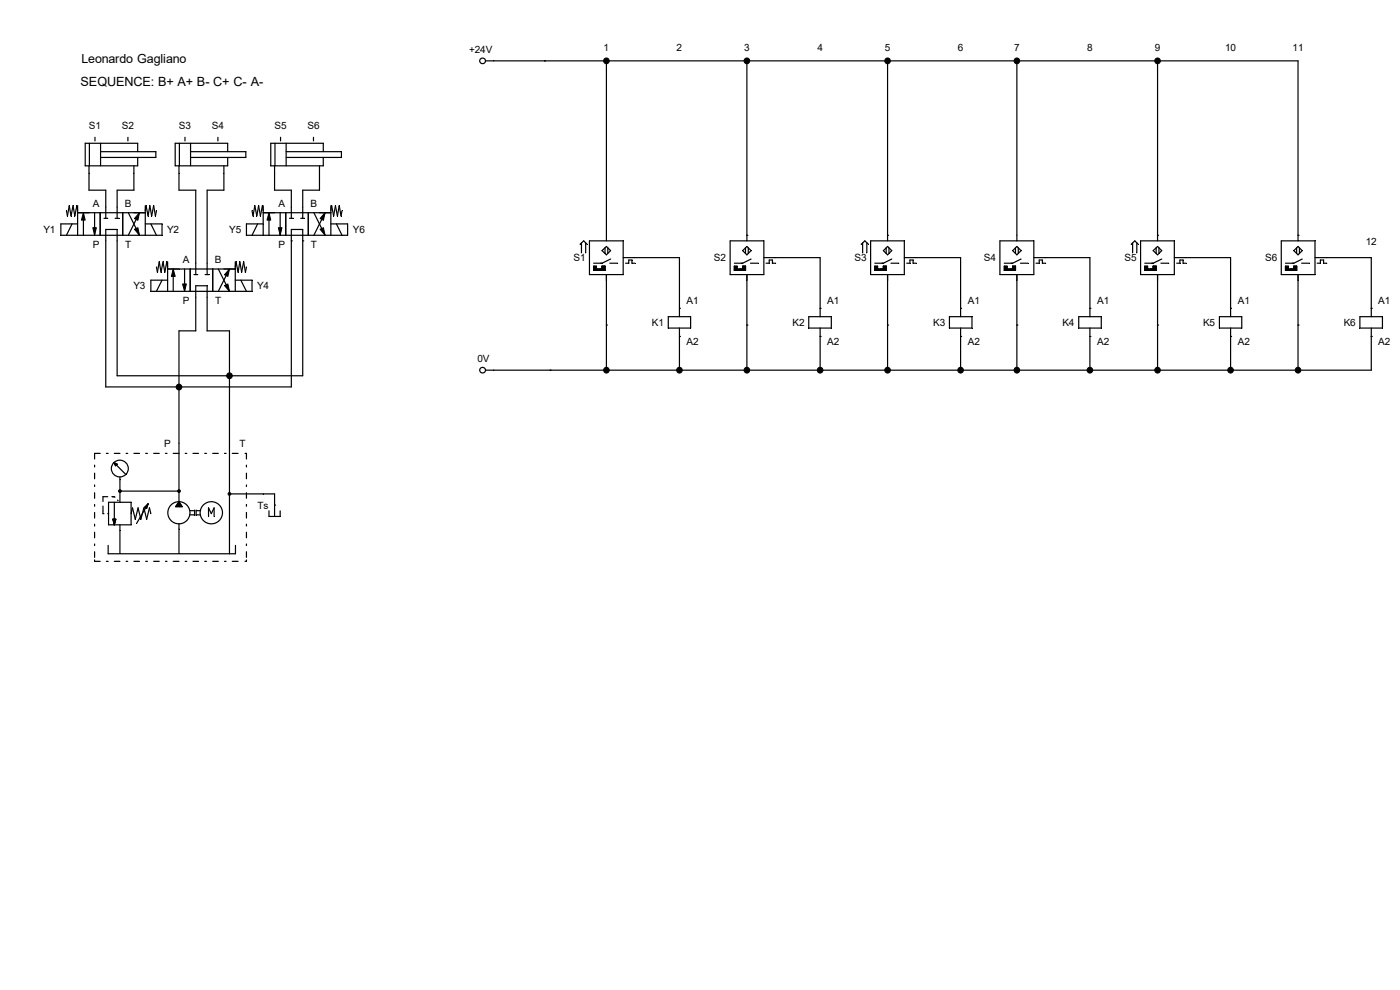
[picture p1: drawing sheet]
<svg xmlns="http://www.w3.org/2000/svg" width="297mm" height="210mm" viewBox="0 0 297 210" stroke-linecap="round" stroke-linejoin="round" font-family="sans-serif">
<g fill="none" stroke="#000" stroke-width=".25">
<path d="M104.8 12.9h170.6v37M115.5 12.9h.1M128.7 12.9h.1M128.7 12.9v37M158.5 12.9h.1M158.5 12.9v37M188.3 12.9h.1M188.3 12.9v37M215.7 12.9h.1M215.7 12.9v37M245.6 12.9h.1M245.6 12.9v37"/>
<path d="M18.9 35.2v5.1h3.5v3.6M19 30.4v4.8M20.2 29.1v.8M21.3 32.2h11.8v1.2h-11.8M21.3 30.4v4.8M28.4 35.2v5.1h-3.6v3.6M29.2 32.2v-1.8h-11.1v4.8h11.1v-1.8M38 36.7v3.6h3.5v15.5M47.5 36.7v3.6h-3.6v15.5M58.3 36.7v3.6h3.5v3.6M67.8 36.7v3.6h-3.6v3.6M22.4 51.1v31h39.4v-31"/>
<path d="M24.8 51.1v28.6h39.4v-28.6M61.8 51.1h.1M64.2 51.1h.1M128.7 59.4v19.1M134.6 54.7h9.5v10.7M158.5 49.9h.1M158.5 59.4v19.1M164.4 54.7h9.6v10.7M188.3 49.9h.1M188.3 59.4v19.1M194.3 54.7h9.5v10.7M215.7 59.4v19.1"/>
<path d="M221.7 54.7h9.5v10.7M245.6 49.9h.1M245.6 59.4v19.1M251.5 54.7h9.6v10.7M275.4 49.9h.1M275.4 59.4v19.1M281.3 54.7h9.6v10.7M41.5 63v7.2h-3.5v36.2M43.9 63v7.2h4.8v47.3M48.7 79.7h.1M116.7 78.5h.1M128.7 69h.1"/>
<path d="M128.7 78.5h.1M144.1 65.4h.1M144.1 71.4h.1M144.1 78.5h.1M144.1 71.4v7.1M158.5 69h.1M174 65.4h.1M174 71.4h.1M174 78.5h.1M174 71.4v7.1M188.3 69h.1M203.8 65.4h.1"/>
<path d="M203.8 71.4h.1M203.8 78.5h.1M203.8 71.4v7.1M215.7 69h.1M215.7 78.5h.1M231.2 65.4h.1M231.2 71.4h.1M231.2 78.5h.1M231.2 71.4v7.1M245.6 69h.1M261.1 65.4h.1M261.1 71.4h.1"/>
<path d="M261.1 78.5h.1M261.1 71.4v7.1M275.4 69h.1M290.9 65.4h.1M290.9 71.4h.1M290.9 71.4v7.1h-186.1M20.1 98.7v.4M21.3 96.2h-1.2v1.2M22.6 96.2h.3M24.2 98.1l2.5 2.6M24.2 98.1l.6 .4-.3 .3zM24.3 96.2h1.1"/>
<path d="M26.8 96.2h.3M28.4 96.2h1.2M30.9 96.2h.4M32.6 96.2h1.2M35.1 96.2h.3M36.7 96.2h1.3M38 82.1h.1M39.3 96.2h.3M40.9 96.2h1.2M43.4 96.2h.4M45.1 96.2h1.2M47.6 96.2h.4"/>
<path d="M49.3 96.2h1.2M52 96.2h.3v1.2M52.3 98.7v.4M20.1 118.8v.3h1.2M20.1 100.4v1.2M20.1 102.9v.3M20.1 104.5v1.2M20.1 107v.4M20.1 108.7v1.2M20.1 111.2v.4M20.1 112.9v1.2M20.1 115.4v.3"/>
<path d="M20.1 117.1v1.1M21.8 107.4v1M21.8 108.5v.5h.3M22.6 119.1h.3M22.9 105.4h-1.1v1M22.9 109h.1M22.9 115.7v1.8h27.1v-1.8M23 106.6h4.8v4.7h-4.8zM23.7 105.4l.7 .1M24 110.2h.6l-.3 1.1zM24.3 119.1h1.1M24.3 106.6v4.7"/>
<path d="M24.9 106.1l.2 .1M25.4 101.2v5.4M25.4 111.3v6.1M25.4 104.2h12.6M26.8 119.1h.3M27.8 109l.3-1.3 .6 2.5 .6-2.5 .6 2.5 .6-2.5 .6 2.5 .6-2.5 .3 1.3M28.4 119.1h1.2M30.7 107.6l.7-.7-.3 .9zM30.9 119.1h.4M31.4 106.9l-2.4 4.1M32.6 119.1h1.2M35.1 119.1h.3"/>
<path d="M36.7 119.1h1.3M38 111.1v6.3M38 106.4l.7 1.1h-1.4zM39.3 119.1h.3M40.3 109.2h1M40.3 108.3h1M40.9 119.1h1.2M41.3 108.2v1.1M41.6 109.2h.9M41.6 108.3h.9M41.6 108.2v1.1M43.4 119.1h.4"/>
<path d="M44.2 109.6v-1.9l.6 1.3 .6-1.3v1.9M45.1 119.1h1.2M47.6 119.1h.4M48.7 104.8h9.6v4.8M49.3 119.1h1.2M52.3 118.8v.3h-.3M52.3 100.4v1.2M52.3 102.9v.3M52.3 104.5v1.2M52.3 107v.4M52.3 108.7v1.2M52.3 111.2v.4"/>
<path d="M52.3 112.9v1.2M52.3 115.4v.3M52.3 117.1v1.1M57.1 108.4v1.2h2.3v-1.2M58.3 107.1h.1"/>
<circle cx="25.4" cy="99.4" r="1.79"/>
<circle cx="38" cy="108.8" r="2.35"/>
<circle cx="44.8" cy="108.8" r="2.36"/>
</g>
<g fill="#000" stroke="#000" stroke-width=".21">
<path d="M24.2 98.1l.5 .5-.2 .2zM24.2 98.1l.6 .4-.1 .1zM24 110.2h.6l-.3 1.1zM31.4 106.9l-.3 .9-.2-.1zM30.7 107.6l.7-.7-.5 .8zM38 106.4l.7 1.1h-1.4z"/>
<circle cx="25.4" cy="104.2" r=".3"/>
<circle cx="38" cy="104.2" r=".3"/>
<circle cx="48.7" cy="104.8" r=".3"/>
</g>
<path d="M18.9 25.5h2.5v2.4h-2.5z" fill="#fff"/>
<path d="M27.1 29.1v.8" fill="none" stroke="#000" stroke-width=".25"/>
<path d="M25.9 25.5h2.5v2.4h-2.5z" fill="#fff"/>
<g fill="none" stroke="#000" stroke-width=".25">
<path d="M38 35.2v1.5M38.1 30.4v4.8M40.4 32.2h11.8v1.2h-11.8M40.4 30.4v4.8M47.5 35.2v1.5M48.3 32.2v-1.8h-11.1v4.8h11.1v-1.8M58.3 35.2v1.5M58.3 30.4v4.8M59.5 29.1v.8M60.7 32.2h11.7v1.2h-11.7M60.7 30.4v4.8M67.8 35.2v1.5"/>
<path d="M68.6 32.2v-1.8h-11.2v4.8h11.2v-1.8"/>
</g>
<path d="M58.3 25.5h2.5v2.4h-2.5z" fill="#fff"/>
<path d="M66.5 29.1v.8" fill="none" stroke="#000" stroke-width=".25"/>
<g fill="#fff">
<path d="M65.2 25.5h2.6v2.4h-2.6z"/>
<path d="M99.5 9.3h4.9v2.4h-4.9z"/>
</g>
<g fill="none" stroke="#000" stroke-width=".25">
<path d="M103 12.9h1.8"/>
<circle cx="102.4" cy="12.9" r=".61"/>
</g>
<path d="M100.1 75h3.7v2.3h-3.7z" fill="#fff"/>
<g fill="none" stroke="#000" stroke-width=".25">
<path d="M39.2 29.1v.8M14.1 44.7l.2 1.1 .4-2.2 .4 2.2 .4-2.2 .4 2.2 .4-2.2 .2 1.1M15.3 47.5l-1.2 2.4M16.5 43.6v6.3M16.5 45.1h14.3M16.5 47.5h-3.6v2.4h21.5v-2.4h-3.6M17.7 45.1v4.8M20.1 45.1v4.8M21.3 45.1v4.8M22.1 46.3h.8M22.4 51.1v-2.4h2.4v2.4M22.4 43.9v2.4"/>
<path d="M24.4 46.3h.8M24.8 43.9v2.4M26 45.1v4.8M27.2 45.1l2.4 4.8M29.6 45.1l-2.4 4.8M30.8 43.6v6.3M30.8 44.7l.2-1.1 .4 2.2 .4-2.2 .4 2.2 .4-2.2 .4 2.2 .2-1.1M32 47.5l1.2 2.4M33.2 56.6l.2 1.1 .4-2.2 .4 2.2 .4-2.2 .4 2.2 .4-2.2 .2 1.1M34.4 59.4l-1.2 2.4M35.6 55.5v6.3M35.6 57.1h14.3"/>
<path d="M35.6 59.4h-3.6v2.4h21.5v-2.4h-3.6M36.7 57.1v4.7M39.2 57.1v4.7M40.3 57.1v4.7M41.1 58.3h.9M41.5 55.8v2.5M43.5 58.3h.8M43.9 55.8v2.5M45.1 57.1v4.7M46.3 57.1l2.4 4.7M48.7 57.1l-2.4 4.7M49.9 55.5v6.3"/>
<path d="M49.9 56.6l.2-1.1 .4 2.2 .4-2.2 .4 2.2 .4-2.2 .4 2.2 .2-1.1M51.1 59.4l1.2 2.4M53.5 44.7l.2 1.1 .4-2.2 .4 2.2 .4-2.2 .3 2.2 .5-2.2 .1 1.1M54.7 47.5l-1.2 2.4M55.8 45.1h14.4M55.8 47.5h-3.5v2.4h21.4v-2.4h-3.5M55.8 43.6v6.3M57.1 45.1v4.8M59.4 45.1v4.8M60.6 45.1v4.8M61.4 46.3h.8M61.8 51.1v-2.4h2.4v2.4"/>
<path d="M61.8 43.9v2.4M63.8 46.3h.8M64.2 43.9v2.4M65.4 45.1v4.8M66.6 45.1l2.4 4.8M69 45.1l-2.4 4.8M70.2 43.6v6.3M70.2 44.7l.2-1.1 .4 2.2 .4-2.2 .4 2.2 .4-2.2 .3 2.2 .3-1.1M71.4 47.5l1.2 2.4M41.5 63v-2.4h2.4v2.4M103 78.5h1.8"/>
<circle cx="102.4" cy="78.5" r=".61"/>
</g>
<g fill="#000" stroke="#000" stroke-width=".21">
<path d="M17.7 45.1l.4 1.6h-.8zM19.7 48.3h.7l-.3 1.6zM28.5 48.6l.8-.3 .3 1.6zM29.6 45.1l-.3 1.6-.8-.3zM36.7 57.1l.5 1.5h-.8zM48.7 57.1l-.4 1.5-.7-.3zM57.1 45.1l.3 1.6h-.8zM59.1 48.3h.7l-.4 1.6zM67.9 48.6l.7-.3 .4 1.6zM69 45.1l-.4 1.6-.7-.3zM38.7 60.2h.8l-.3 1.6zM47.6 60.6l.7-.4 .4 1.6z"/>
<circle cx="48.7" cy="79.7" r=".6"/>
<circle cx="38" cy="82.1" r=".6"/>
</g>
<path d="M38 25.5h2.5v2.4h-2.5z" fill="#fff"/>
<path d="M46.2 29.1v.8" fill="none" stroke="#000" stroke-width=".25"/>
<path d="M45 25.5h2.5v2.4h-2.5z" fill="#fff"/>
<g fill="none" stroke="#000" stroke-width=".25">
<path d="M123.1 51.8l.7-.7 .7 .7M123.4 51.5v2.1M124.2 51.5v2.1M125.1 51.1h7.1v7.2h-7.1zM125.9 56.5h.6v.6h1.2v-.6h.7v.9h-2.5zM127.7 53.2l1-.9 .8 .9-.8 .9zM128.4 52.6v1.2M128.7 49.9v1.2M128.7 58.3v1.1M128.9 52.6v1.2M129.4 55.8h1.6M129.5 54.9l-1.8 .9h-1.8"/>
<path d="M132.2 54.7h2.4M132.7 55.8h.7v-.6h.7v.6h.6M154.9 51.1h7.2v7.2h-7.2zM155.8 56.5h.6v.6h1.2v-.6h.6v.9h-2.4zM158.2 52.6v1.2M158.5 52.3l.8 .9-.8 .9-.9-.9zM158.5 49.9v1.2M158.5 58.3v1.1M158.7 52.6v1.2M159.2 55.8h1.7M159.3 54.9l-1.7 .9h-1.8M162.1 54.7h2.3"/>
<path d="M162.5 55.8h.7v-.6h.7v.6h.6M182.7 51.8l.8-.7 .7 .7M183 51.5v2.1M183.9 51.5v2.1M184.7 51.1h7.2v7.2h-7.2zM185.6 56.5h.6v.6h1.2v-.6h.6v.9h-2.4zM188 52.6v1.2M188.3 52.3l.9 .9-.9 .9-.9-.9zM188.3 49.9v1.2M188.3 58.3v1.1M188.6 52.6v1.2M189 55.8h1.7"/>
<path d="M189.2 54.9l-1.8 .9h-1.8M191.9 54.7h2.4M192.4 55.8h.6v-.6h.7v.6h.7M212.1 51.1h7.2v7.2h-7.2zM213.1 56.5h.6v.6h1.1v-.6h.6v.9h-2.3zM215.4 52.6v1.2M215.7 52.3l.9 .9-.9 .9-.9-.9zM215.7 49.9v1.2M215.7 58.3v1.1M216 52.6v1.2M216.5 55.8h1.6M216.6 54.9l-1.8 .9h-1.7"/>
<path d="M219.3 54.7h2.4M219.8 55.8h.7v-.6h.6v.6h.7M240 51.8l.7-.7 .8 .7M240.3 51.5v2.1M241.2 51.5v2.1M242 51.1h7.1v7.2h-7.1zM242.9 56.5h.6v.6h1.1v-.6h.7v.9h-2.4zM244.6 53.2l1-.9 .9 .9-.9 .9zM245.3 52.6v1.2M245.6 49.9v1.2M245.6 58.3v1.1M245.9 52.6v1.2"/>
<path d="M246.3 55.8h1.6M246.5 54.9l-1.9 .9h-1.7M249.1 54.7h2.4M249.6 55.8h.7v-.6h.7v.6h.6M271.8 51.1h7.2v7.2h-7.2zM272.7 56.5h.6v.6h1.2v-.6h.6v.9h-2.4zM274.5 53.2l.9-.9 .9 .9-.9 .9zM275.1 52.6v1.2M275.4 49.9v1.2M275.4 58.3v1.1M275.7 52.6v1.2M276.1 55.8h1.7"/>
<path d="M276.3 54.9l-1.8 .9h-1.8M279 54.7h2.3M279.4 55.8h.7v-.6h.7v.6h.7M141.8 67.2h4.7v2.4h-4.7zM144.1 65.4v1.8M144.1 69.6v1.8M171.6 67.2h4.8v2.4h-4.8zM174 65.4v1.8M174 69.6v1.8M201.4 67.2h4.8v2.4h-4.8zM203.8 65.4v1.8M203.8 69.6v1.8"/>
<path d="M228.9 67.2h4.7v2.4h-4.7zM231.2 65.4v1.8M231.2 69.6v1.8M258.7 67.2h4.7v2.4h-4.7zM261.1 65.4v1.8M261.1 69.6v1.8M288.5 67.2h4.8v2.4h-4.8zM290.9 65.4v1.8M290.9 69.6v1.8"/>
</g>
<g fill="#000" stroke="#000" stroke-width=".21">
<path d="M125.9 57.4l.6-.3 .6 .3zM125.9 56.5l.6 .6-.6 .3zM125.9 56.5h.6v.6zM126.5 57.1h.6v.3zM127.1 57.1h.6l-.6 .3zM127.1 57.4l.6-.3 .7 .3zM127.7 57.1l.7-.6v.9zM127.7 56.5h.7l-.7 .6zM155.8 57.4l.6-.3 .6 .3zM155.8 56.5l.6 .6-.6 .3zM155.8 56.5h.6v.6zM156.4 57.1h.6v.3z"/>
<path d="M157 57.1h.6l-.6 .3zM157 57.4l.6-.3 .6 .3zM158.2 56.5v.9l-.6-.3zM157.6 56.5h.6l-.6 .6zM185.6 57.4l.6-.3 .6 .3zM185.6 56.5l.6 .6-.6 .3zM185.6 56.5h.6v.6zM186.2 57.1h.6v.3zM186.8 57.1h.6l-.6 .3zM186.8 57.4l.6-.3 .6 .3zM188 56.5v.9l-.6-.3zM187.4 56.5h.6l-.6 .6z"/>
<path d="M213.1 57.4l.6-.3 .5 .3zM213.1 56.5l.6 .6-.6 .3zM213.1 56.5h.6v.6zM213.7 57.1h.5v.3zM214.2 57.1h.6l-.6 .3zM214.2 57.4l.6-.3 .6 .3zM215.4 56.5v.9l-.6-.3zM214.8 56.5h.6l-.6 .6zM242.9 57.4l.6-.3 .6 .3zM242.9 56.5l.6 .6-.6 .3zM242.9 56.5h.6v.6zM243.5 57.1h.6v.3z"/>
<path d="M244.1 57.1h.5l-.5 .3zM244.1 57.4l.5-.3 .7 .3zM244.6 57.1l.7-.6v.9zM244.6 56.5h.7l-.7 .6zM272.7 57.4l.6-.3 .6 .3zM272.7 56.5l.6 .6-.6 .3zM272.7 56.5h.6v.6zM273.3 57.1h.6v.3zM273.9 57.1h.6l-.6 .3zM273.9 57.4l.6-.3 .6 .3zM274.5 57.1l.6-.6v.9zM274.5 56.5h.6l-.6 .6z"/>
<circle cx="128.6" cy="12.9" r=".6"/>
<circle cx="158.4" cy="12.9" r=".6"/>
<circle cx="188.3" cy="12.9" r=".6"/>
<circle cx="215.7" cy="12.9" r=".6"/>
<circle cx="245.6" cy="12.9" r=".6"/>
<circle cx="128.6" cy="78.5" r=".6"/>
<circle cx="144.1" cy="78.5" r=".6"/>
<circle cx="158.4" cy="78.5" r=".6"/>
<circle cx="174" cy="78.5" r=".6"/>
<circle cx="188.3" cy="78.5" r=".6"/>
<circle cx="203.8" cy="78.5" r=".6"/>
<circle cx="215.7" cy="78.5" r=".6"/>
<circle cx="231.2" cy="78.5" r=".6"/>
<circle cx="245.6" cy="78.5" r=".6"/>
<circle cx="261.1" cy="78.5" r=".6"/>
<circle cx="275.4" cy="78.5" r=".6"/>
</g>
<g font-size="2.7">
<text x="17.3" y="13.3">Leonardo Gagliano</text>
<text x="17.1" y="18.2">SEQUENCE: B+ A+ B- C+ C- A-</text>
</g>
<g font-size="2.1">
<text x="99.5" y="11.2">+24V</text>
<text x="128.1" y="10.8">1</text>
<text x="143.5" y="10.8">2</text>
<text x="157.9" y="10.8">3</text>
<text x="173.4" y="10.8">4</text>
<text x="187.7" y="10.8">5</text>
<text x="203.2" y="10.8">6</text>
<text x="215.1" y="10.8">7</text>
<text x="230.6" y="10.8">8</text>
<text x="245" y="10.8">9</text>
<text x="259.9" y="10.8">10</text>
<text x="274.2" y="10.8">11</text>
<text x="18.9" y="27.4">S1</text>
<text x="25.9" y="27.4">S2</text>
<text x="38" y="27.4">S3</text>
<text x="45" y="27.4">S4</text>
<text x="58.3" y="27.4">S5</text>
<text x="65.2" y="27.4">S6</text>
<text x="19.7" y="43.9">A</text>
<text x="26.5" y="43.9">B</text>
<text x="59.1" y="43.9">A</text>
<text x="65.9" y="43.9">B</text>
<text x="9.2" y="49.4">Y1</text>
<text x="19.7" y="52.6">P</text>
<text x="26.6" y="52.6">T</text>
<text x="35.5" y="49.4">Y2</text>
<text x="48.6" y="49.4">Y5</text>
<text x="59.1" y="52.6">P</text>
<text x="66" y="52.6">T</text>
<text x="74.9" y="49.4">Y6</text>
<text x="289.8" y="52">12</text>
<text x="38.8" y="55.8">A</text>
<text x="45.6" y="55.8">B</text>
<text x="121.7" y="55.4">S1</text>
<text x="151.5" y="55.4">S2</text>
<text x="181.3" y="55.4">S3</text>
<text x="208.7" y="55.4">S4</text>
<text x="238.6" y="55.4">S5</text>
<text x="268.4" y="55.4">S6</text>
<text x="28.3" y="61.3">Y3</text>
<text x="38.8" y="64.5">P</text>
<text x="45.7" y="64.5">T</text>
<text x="54.6" y="61.3">Y4</text>
<text x="145.7" y="64.5">A1</text>
<text x="175.5" y="64.5">A1</text>
<text x="205.3" y="64.5">A1</text>
<text x="232.7" y="64.5">A1</text>
<text x="262.6" y="64.5">A1</text>
<text x="292.4" y="64.5">A1</text>
<text x="138.3" y="69.1">K1</text>
<text x="168.1" y="69.1">K2</text>
<text x="198" y="69.1">K3</text>
<text x="225.4" y="69.1">K4</text>
<text x="255.2" y="69.1">K5</text>
<text x="285.1" y="69.1">K6</text>
<text x="101.3" y="76.9">0V</text>
<text x="145.7" y="73.3">A2</text>
<text x="175.5" y="73.3">A2</text>
<text x="205.3" y="73.3">A2</text>
<text x="232.7" y="73.3">A2</text>
<text x="262.6" y="73.3">A2</text>
<text x="292.4" y="73.3">A2</text>
<text x="34.8" y="94.7">P</text>
<text x="50.8" y="94.7">T</text>
<text x="54.7" y="108.1">Ts</text>
</g>
</svg>
